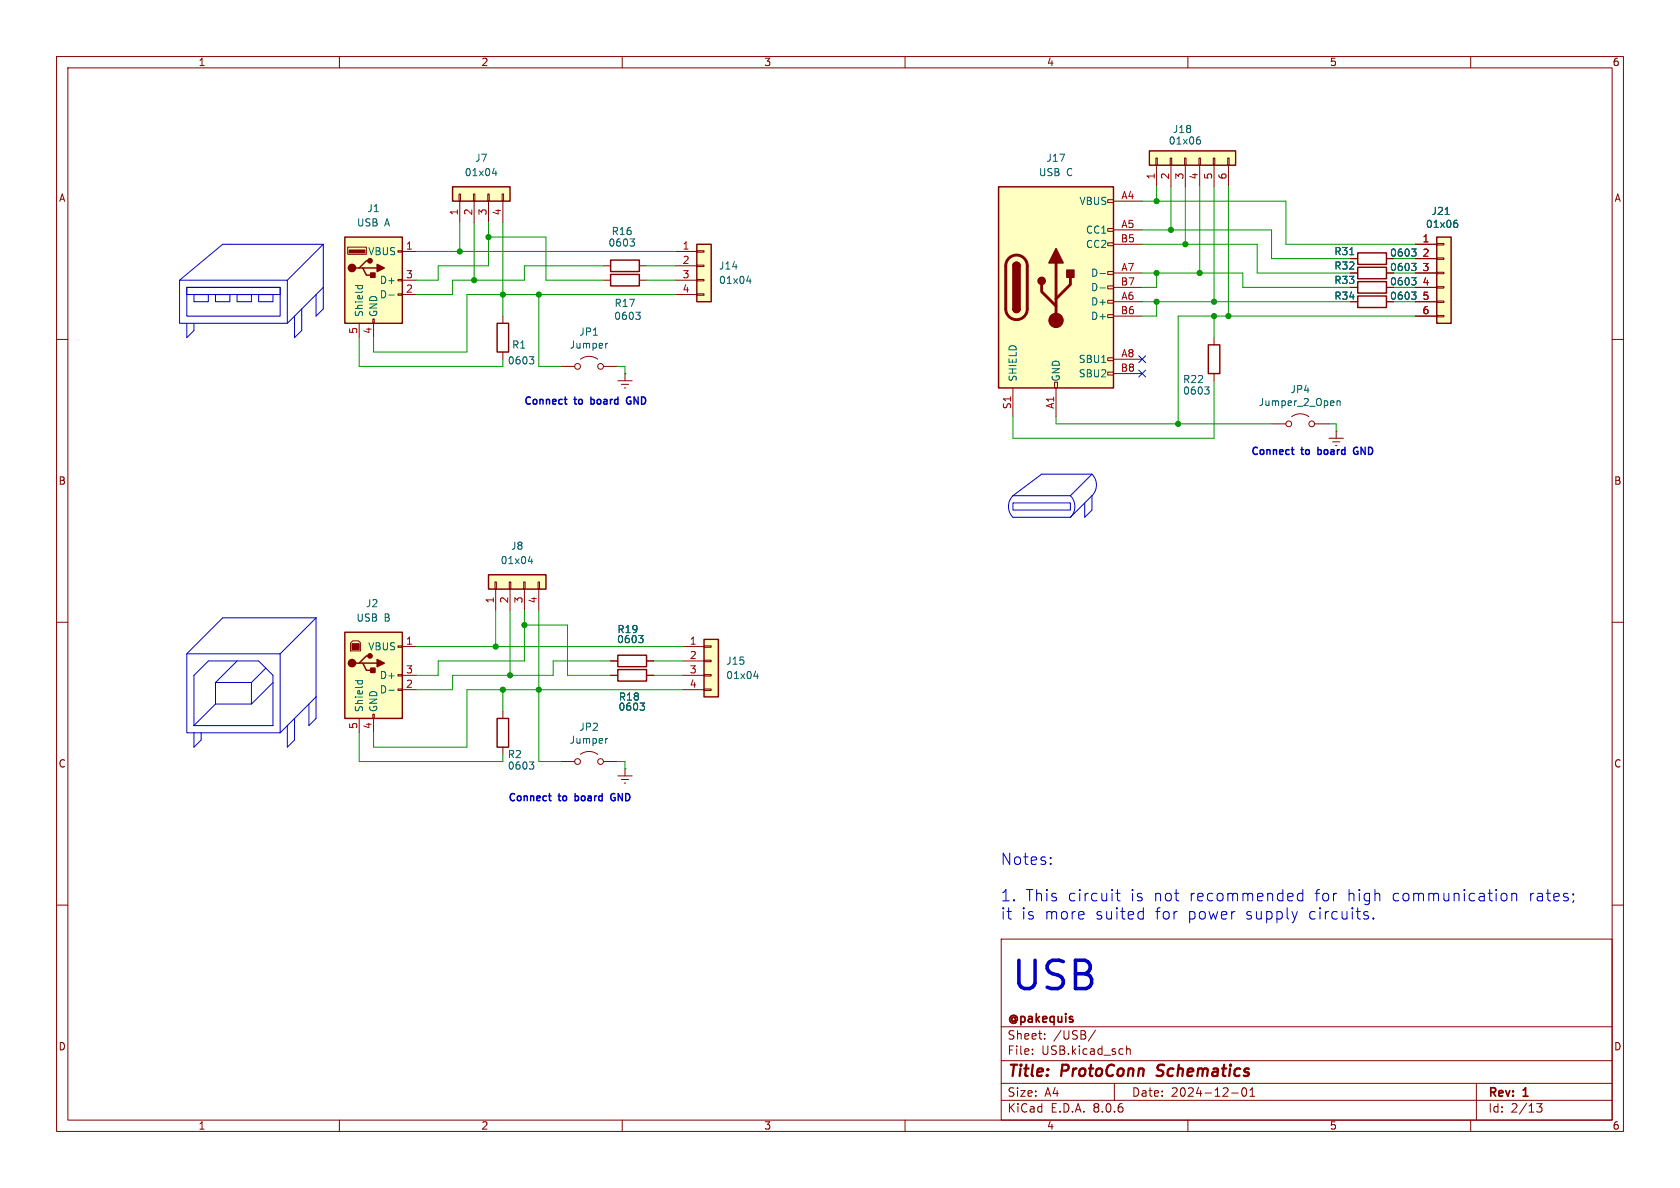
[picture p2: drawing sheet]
<svg xmlns="http://www.w3.org/2000/svg" width="297mm" height="210mm" viewBox="0 0 297 210" stroke-linecap="round" stroke-linejoin="round" font-family="sans-serif">
<g fill="none" stroke="#840000" stroke-width=".18">
<path d="M10 10h277v190h-277zM12 12h273v186h-273zM60 10v2M110 10v2M160 10v2M210 10v2M260 10v2M10 60h2M238.8 53.3h1.2M285 60h2M10 110h2M285 110h2"/>
<path d="M10 160h2M285 160h2M177 166h108v32h-108zM60 198v2M110 198v2M160 198v2M177 194.5h108M177 191.5h108M177 187.5h108M177 181.5h108M182.5 186.3v.1M182.5 185.5v.1"/>
<path d="M184.7 183.6v.1M184.7 182.8v.1M193.7 182.1l-1.3 2M197 191.5v3M199.2 184.9v1.5M199.2 185.5l.2-.1 .3 .1 .1 .9M210 198v2M217.7 193.2h1.2M219.7 192.4l.2-.1a.81 .81 0 0 1 .6 .6 .81 .81 0 0 1-.3 .8l-.2 .1a.81 .81 0 0 1-.3-1.4zM221 193.8h.8M221 192.7l.4-.4v1.5M260 198v2"/>
<path d="M261 191.5v6.5M271.7 195.1h.9l-.5 .6 .4 .1v.7l-.2 .1-.6-.1"/>
</g>
<path d="M204.5 190.1l.2 .1M204.8 188.4l-.2 .4 .1 .2" fill="none" stroke="#840000" stroke-width=".4"/>
<path d="M240 52.3h5.1v2.1h-5.1z" fill="none" stroke="#840000" stroke-width=".25"/>
<path d="M249.5 51.6h.8l-.4 .5M250.1 52.1l.2 .3v.3l-.2 .2" fill="none" stroke="#006464" stroke-width=".18"/>
<path d="M254 41.9h2.5v15.3h-2.5z" fill="#ffffc2"/>
<g fill="none" stroke="#840000" stroke-width=".18">
<path d="M238.8 45.7h1.2M250.2 43.2h3.8M250.2 45.7h3.8M250.2 48.3h3.8M250.2 50.8h3.8M250.2 53.3h3.8M250.2 55.9h3.8M254 55.8h1.3v.2h-1.3zM254 53.2h1.3v.3h-1.3zM254 50.7h1.3v.2h-1.3zM254 48.1h1.3v.3h-1.3zM254 45.6h1.3v.2h-1.3z"/>
<path d="M254 43.1h1.3v.2h-1.3zM224.8 74.9h2.5M228.3 73.7a2.54 2.54 0 0 1 3.1 0M232.4 74.9h2.5M234.9 77.5h2.6M235.6 78.1h1.3M236.1 78.7h.2M236.2 76.2h.1M236.2 76.2v1.3"/>
<circle cx="227.8" cy="74.9" r=".51"/>
<circle cx="231.9" cy="74.9" r=".51"/>
</g>
<path d="M240 44.7h5.1v2h-5.1zM254 41.9h2.5v15.3h-2.5z" fill="none" stroke="#840000" stroke-width=".25"/>
<path d="M255.5 37.9h.7M257.2 39.4l.4 .1 .1 .2-.1 .4-.4 .1M257.3 38.9h.3M238.6 45h.7M249.5 44h.8l-.4 .5M250.1 44.5l.2 .2v.3l-.2 .3M236.4 70.9v.8M236.4 71l.2-.1h.3v.8" fill="none" stroke="#006464" stroke-width=".18"/>
<path d="M203.2 26.7h15.2v2.5h-15.2z" fill="#ffffc2"/>
<path d="M204.3 27.9h.3v1.3h-.3zM204.5 29.2v3.8M206.9 27.9h.2v1.3h-.2zM207 29.2v3.8M209.4 27.9h.3v1.3h-.3zM209.5 29.2v3.8M212 27.9h.2v1.3h-.2zM212.1 29.2v3.8M214.5 27.9h.3v1.3h-.3zM214.6 29.2v3.8M217 27.9h.3v1.3h-.3zM217.2 29.2v3.8" fill="none" stroke="#840000" stroke-width=".18"/>
<path d="M203.2 26.7h15.2v2.5h-15.2z" fill="none" stroke="#840000" stroke-width=".25"/>
<path d="M211.8 24.7h.2l.2 .2v.5l-.4 .1M211.9 24.2h.2" fill="none" stroke="#006464" stroke-width=".18"/>
<path d="M80 33h10.2v2.6h-10.2z" fill="#ffffc2"/>
<path d="M81.2 34.3h.2v1.3h-.2zM81.3 35.6v3.8M83.7 34.3h.2v1.3h-.2zM83.8 35.6v3.8M86.2 34.3h.3v1.3h-.3zM86.4 35.6v3.8M88.8 34.3h.2v1.3h-.2zM88.9 35.6v3.8" fill="none" stroke="#840000" stroke-width=".18"/>
<path d="M80 33h10.2v2.6h-10.2z" fill="none" stroke="#840000" stroke-width=".25"/>
<path d="M87.1 30.6h.7M87.7 30.2v.9" fill="none" stroke="#006464" stroke-width=".18"/>
<path d="M61 41.9h10.1v15.3h-10.1z" fill="#ffffc2"/>
<path d="M61 41.9h10.1v15.3h-10.1zM63.5 47.4h.6l.7 1.2h1.2M64.1 47.4h2.6M65.4 46.1h-.6l-1.3 1.3h-.6" fill="none" stroke="#840000" stroke-width=".25"/>
<g fill="#840000" stroke="#840000" stroke-width=".25">
<path d="M66.7 46.7l1.2 .7-1.2 .6z"/>
<path d="M65.5 48.3h.8v.7h-.8z"/>
<circle cx="62.2" cy="47.4" r=".63"/>
<circle cx="65.4" cy="46.1" r=".38"/>
</g>
<path d="M61.7 44.2h2.8v.5h-2.8z" fill="#840000" stroke="#840000" stroke-width=".18"/>
<path d="M61.5 43.7h3.3v1.3h-3.3zM63.5 57.2v2.5M65.9 56.4h.3v.8h-.3zM66 57.2v2.5M70.4 51.9h.7v.3h-.7zM70.4 49.4h.7v.3h-.7zM70.4 44.3h.7v.3h-.7zM71.1 44.5h2.6M71.1 52.1h2.6M71.1 49.5h2.6" fill="none" stroke="#840000" stroke-width=".18"/>
<path d="M62.8 50.5h1.3M63.3 50.5l-.1 .3M64 50.5l.1 .3M68.7 52.2h1" fill="none" stroke="#006464" stroke-width=".18"/>
<path d="M61 111.8h10.1v15.2h-10.1z" fill="#ffffc2"/>
<path d="M87.9 57.2h2v5h-2zM107.9 46h5.1v2h-5.1zM240 47.2h5.1v2.1h-5.1zM213.6 61h2v5h-2zM61 111.8h10.1v15.2h-10.1zM63.5 117.2h.6l.7 1.3h1.2M64.1 117.2h2.6M65.4 116h-.6l-1.3 1.2h-.6" fill="none" stroke="#840000" stroke-width=".25"/>
<g fill="#840000" stroke="#840000" stroke-width=".25">
<path d="M66.7 116.6l1.2 .6-1.2 .7z"/>
<path d="M65.5 118.1h.8v.8h-.8z"/>
<circle cx="62.2" cy="117.2" r=".63"/>
<circle cx="65.4" cy="116" r=".38"/>
</g>
<path d="M62.2 113.8h1.3v1h-1.3z" fill="#840000" stroke="#840000" stroke-width=".18"/>
<g fill="none" stroke="#840000" stroke-width=".18">
<path d="M88.9 55.9v1.3M106.7 47h1.2M113 47h1.3M214.6 59.7v1.3M238.8 48.3h1.2M88.9 62.2v1.3M99.1 64.8h2.5M102.6 63.5a2.54 2.54 0 0 1 3.1 0M106.7 64.8h2.5M109.2 67.3h2.6M109.9 67.9h1.2M110.4 68.6h.2"/>
<path d="M110.5 66h.1M110.5 66v1.3M214.6 66v1.3M62 113.7l.4-.4h1l.4 .4v1.4h-1.8zM70.4 119.3h.7v.2h-.7zM70.4 114.2h.7v.2h-.7zM71.1 114.3h2.6M71.1 119.4h2.6M63.5 127v2.5M65.9 126.2h.3v.8h-.3zM66 127v2.5M70.4 121.8h.7v.2h-.7z"/>
<path d="M71.1 121.9h2.6"/>
<circle cx="102.1" cy="64.8" r=".51"/>
<circle cx="106.2" cy="64.8" r=".51"/>
</g>
<g fill="none" stroke="#006464" stroke-width=".18">
<path d="M111.4 42.2h.8l-.5 .5M111.9 42.7l.3 .3v.3l-.3 .2M249.5 46.6h.8l-.4 .4M250.1 47l.2 .3v.3l-.2 .2M93.6 63.1h.8l-.5 .4M94.1 63.5l.3 .3v.3l-.3 .2M107.4 60.7l-.3 .1M213 68.4h.7l-.4 .5M213.5 68.9l.2 .2v.3l-.2 .3M62.8 120.3h1.3M63.3 120.3l-.1 .4M64 120.3l.1 .4"/>
<path d="M68.7 122h1"/>
</g>
<path d="M123.2 43.2h2.5v10.1h-2.5z" fill="#ffffc2"/>
<path d="M106.7 49.5h1.2M113 49.5h1.3M119.4 44.5h3.8M119.4 47h3.8M119.4 49.5h3.8M119.4 52.1h3.8M123.2 51.9h1.3v.3h-1.3zM123.2 49.4h1.3v.3h-1.3zM123.2 46.9h1.3v.2h-1.3zM123.2 44.3h1.3v.3h-1.3zM107.9 119.4h1.3M114.3 119.4h1.3" fill="none" stroke="#840000" stroke-width=".18"/>
<path d="M107.9 48.5h5.1v2h-5.1zM123.2 43.2h2.5v10.1h-2.5zM109.2 118.4h5.1v2h-5.1z" fill="none" stroke="#840000" stroke-width=".25"/>
<path d="M112.4 55.2h.8l-.4 .5M112.9 55.7l.3 .2v.3l-.3 .3M132 49.7h.8M132.6 49.3v.8M112.9 112.3h.8l-.4 .5M113.4 112.8l.3 .3v.3l-.3 .2" fill="none" stroke="#006464" stroke-width=".18"/>
<path d="M124.5 113h2.5v10.2h-2.5z" fill="#ffffc2"/>
<path d="M120.6 114.3h3.9M120.6 116.8h3.9M120.6 119.4h3.9M124.5 119.3h1.2v.2h-1.2zM124.5 116.7h1.2v.3h-1.2zM124.5 114.2h1.2v.2h-1.2zM120.6 121.9h3.9M124.5 121.8h1.2v.2h-1.2z" fill="none" stroke="#840000" stroke-width=".18"/>
<path d="M124.5 113h2.5v10.2h-2.5z" fill="none" stroke="#840000" stroke-width=".25"/>
<path d="M133.3 119.5h.8M133.9 119.1v.9" fill="none" stroke="#006464" stroke-width=".18"/>
<path d="M176.5 33h20.3v35.6h-20.3z" fill="#ffffc2"/>
<g fill="none" stroke="#840000" stroke-width=".18">
<path d="M195.8 35.3h1v.5h-1zM196.8 35.6h5.1M195.8 55.6h1v.5h-1zM195.8 53.1h1v.5h-1zM195.8 50.5h1v.6h-1zM195.8 48h1v.5h-1zM195.8 42.9h1v.5h-1zM195.8 40.4h1v.5h-1zM196.8 40.6h5.1M196.8 53.3h5.1M196.8 48.3h5.1M196.8 43.2h5.1"/>
<path d="M196.8 55.9h5.1M196.8 50.8h5.1M179.1 68.6v5.1M186.4 67.6h.5v1h-.5zM186.7 68.6v5.1M195.8 65.8h1v.5h-1zM195.8 63.2h1v.6h-1zM196.8 63.5h5.1M196.8 66h5.1M107.9 116.8h1.3M114.3 116.8h1.3"/>
</g>
<path d="M176.5 33h20.3v35.6h-20.3zM179.1 54.6a.64 .64 0 0 0 .6 .6 .64 .64 0 0 0 .6-.6M179.1 47a.64 .64 0 0 1 .6-.6 .64 .64 0 0 1 .6 .6M109.2 115.8h5.1v2.1h-5.1z" fill="none" stroke="#840000" stroke-width=".25"/>
<path d="M178.4 45.7a1.9 1.9 0 0 1 2-.5 1.9 1.9 0 0 1 1.2 1.8v7.6a1.91 1.91 0 0 1-1.9 1.9 1.91 1.91 0 0 1-1.9-1.9v-7.8l.2-.6zM184.1 50.3v1.3l2.6 2.5M186.7 46.5v10.1M189.2 49v1.3l-2.5 2.5" fill="none" stroke="#840000" stroke-width=".51"/>
<g fill="#840000" stroke="#840000" stroke-width=".25">
<path d="M179.1 54.6h1.2a.64 .64 0 0 1-.6 .6 .64 .64 0 0 1-.6-.6z"/>
<path d="M179.1 47h1.2v7.6h-1.2z"/>
<path d="M179.3 46.5a.64 .64 0 0 1 .6-.1 .64 .64 0 0 1 .4 .6h-1.2z"/>
<path d="M186.7 43.9l1.3 2.6h-2.6z"/>
<path d="M188.6 47.8h1.3v1.2h-1.3z"/>
<circle cx="184.1" cy="49.7" r=".63"/>
</g>
<circle cx="186.7" cy="56.6" r="1.27" fill="#840000" stroke="#840000" stroke-width=".18"/>
<path d="M194.5 48.4h.9M194.5 50.9h.9M113.2 124.3h.7l-.4 .5M113.7 124.8l.2 .2v.3l-.2 .2" fill="none" stroke="#006464" stroke-width=".18"/>
<path d="M86.4 101.6h10.1v2.5h-10.1z" fill="#ffffc2"/>
<g fill="none" stroke="#840000" stroke-width=".18">
<path d="M238.8 50.8h1.2M238.8 45.7h1.2M238.8 48.3h1.2M238.8 53.3h1.2M250.2 50.8h3.8M250.2 43.2h3.8M250.2 45.7h3.8M250.2 48.3h3.8M250.2 53.3h3.8M250.2 55.9h3.8M87.5 102.9h.3v1.2h-.3zM87.6 104.1v3.9"/>
<path d="M90 102.9h.3v1.2h-.3zM90.2 104.1v3.9M92.6 102.9h.2v1.2h-.2zM92.7 104.1v3.9M95.1 102.9h.3v1.2h-.3zM95.2 104.1v3.9M107.9 116.8h1.3M107.9 119.4h1.3M114.3 116.8h1.3M114.3 119.4h1.3M88.9 125.7v1.3M88.9 132.1v1.3"/>
<path d="M99.1 134.6h2.5M102.6 133.4a2.54 2.54 0 0 1 3.1 0M106.7 134.6h2.5M109.2 137.2h2.6M109.9 137.8h1.2M110.4 138.4h.2M110.5 135.9h.1M110.5 135.9v1.3"/>
<circle cx="102.1" cy="134.6" r=".51"/>
<circle cx="106.2" cy="134.6" r=".51"/>
</g>
<path d="M240 49.8h5.1v2h-5.1zM86.4 101.6h10.1v2.5h-10.1zM87.9 127h2v5.1h-2z" fill="none" stroke="#840000" stroke-width=".25"/>
<g fill="none" stroke="#006464" stroke-width=".18">
<path d="M255.5 37.9h.7M257.2 39.4l.4 .1 .1 .2-.1 .4-.4 .1M257.3 38.9h.3M238.6 45h.7M249.5 49.1h.8l-.4 .5M249.5 44h.8l-.4 .5M249.5 46.6h.8l-.4 .4M249.5 51.6h.8l-.4 .5M250.1 49.6l.2 .2v.3l-.2 .3M250.1 44.5l.2 .2v.3l-.2 .3M250.1 47l.2 .3v.3l-.2 .2M250.1 52.1l.2 .3v.3l-.2 .2"/>
<path d="M93.4 99.2h.8M94 98.8v.8M112.9 112.3h.8l-.4 .5M113.4 112.8l.3 .3v.3l-.3 .2M93.6 134.7h.8l-.5 .5M94.1 135.2l.3 .2v.3l-.3 .3M107.4 130.5l-.3 .2M113.2 124.3h.7l-.4 .5M113.7 124.8l.2 .2v.3l-.2 .2"/>
</g>
<g fill="none" stroke="#0000c2" stroke-width=".18">
<path d="M31.7 49.5h19.1v7.7h-19.1zM33 50.8h16.5v5.1h-16.5zM33 50.8h16.5v1.3h-16.5zM33 57.2v2.5l1.3-1.3v-1.2M34.3 52.1h2.5v1.2h-2.5zM38.1 52.1h2.5v1.2h-2.5zM41.9 52.1h2.5v1.2h-2.5zM45.7 52.1h2.6v1.2h-2.6zM53.3 54.6v3.8l-1.2 1.3v-3.8M57.1 43.2v11.4l-1.2 1.3v-3.8M57.1 50.8l-6.3 6.4M57.1 43.2h-17.7l-7.7 6.3"/>
<path d="M57.1 43.2l-6.3 6.3M179.1 88.9h10.1v1.3h-10.1zM179.1 87.6h10.1M179.1 87.6a2.69 2.69 0 0 0 0 3.8h10.1M189.2 87.6a2.69 2.69 0 0 1 0 3.8M193 83.8a2.69 2.69 0 0 1 0 3.8M193 87.6v2.6l-1.2 1.2v-2.5M193 87.6l-3.8 3.8M193 83.8h-8.9l-5 3.8M193 83.8l-3.8 3.8M33 115.6h16.5v13.9h-16.5zM34.3 119.4l2.5-2.6h8.9l2.6 2.6v8.9h-14z"/>
<path d="M41.9 116.8l-3.8 3.9M47 118.1l-2.6 2.6M55.9 109.2v17.8l-1.3 1.3v-3.8M55.9 109.2l-6.4 6.4M55.9 109.2h-16.5l-6.4 6.4M34.3 129.5v2.6l1.3-1.3v-1.3M38.1 120.7h6.3v3.8h-6.3zM38.1 124.5l-3.8 3.8M48.3 120.7l-3.9 3.8M52.1 127v3.8l-1.3 1.3v-3.8M55.9 123.2l-6.4 6.3M185.7 152.6l.1 .1-.1 .1"/>
<path d="M185.7 152.6l-.1 .1 .1 .1M185.7 151.6v.2M185.7 152.6v.2M185.7 151.6l.1 .1-.1 .1M185.7 151.6l-.1 .1 .1 .1M197.3 157.9h.7M197.6 157.2v1.8v.2h.4M230.3 158l-.6-.1-.3 .4v.6l.2 .3h.1h.6M230.3 157.2v2M265.7 157.9a.54 .54 0 0 1 .7 .4v.6a.54 .54 0 0 1-.7 .3M267.3 158.1a.5 .5 0 0 1 .8 .1v1M267.3 157.9v1.3"/>
<path d="M201.6 161.1l.5 .1M202.1 160.5v2M202.1 162.4l-.5 .1M229.4 161.1l-.5 1.4M241.4 161.8l.4 .1 .1 .3-.3 .3h-.3M241.6 161.1l.2 .1M242.8 162.3l.1 .1-.1 .1M242.8 162.3l-.1 .1 .1 .1M242.8 162.3v.2"/>
</g>
<path d="M99.8 70.6h.4M100 71.4h.2M111.2 70.2a.68 .68 0 0 0-.4 .6 .68 .68 0 0 0 .4 .6M228.3 79.5h.5M239.7 79.1a.68 .68 0 0 0-.4 .6 .68 .68 0 0 0 .4 .6M228.5 80.3h.3M97 140.7h.4M97.2 141.5h.2M108.4 140.3a.68 .68 0 0 0-.4 .6 .68 .68 0 0 0 .4 .6" fill="none" stroke="#0000c2" stroke-width=".25"/>
<g fill="none" stroke="#009600" stroke-width=".18">
<path d="M81.3 39.4v5.1M83.8 39.4v10.1M86.4 39.4v7.6h-8.9v2.5h-3.8M88.9 39.4v16.5M201.9 35.6h25.4v7.6h22.9M204.5 33v2.6M207 33v7.6M209.5 33v10.2M212.1 33v15.3M214.6 33v20.3M217.2 33v22.9M63.5 59.7v5.1h25.4v-1.3"/>
<path d="M73.7 44.5h45.7M86.4 41.9h10.1v7.6h10.2M95.2 52.1v12.7h3.9M106.7 47h-14v2.5h-12.7v2.6h-6.3M114.3 49.5h5.1M114.3 47h5.1M119.4 52.1h-36.9v10.1h-16.5v-2.5M201.9 48.3h17.8v2.5h19.1M201.9 43.2h20.3v5.1h16.6M201.9 40.6h22.9v5.1h14M201.9 53.3h36.9M204.5 48.3v2.5h-2.6"/>
<path d="M204.5 53.3v2.6h-2.6M214.6 55.9v3.8M246.4 48.3h3.8M246.4 45.7h3.8M246.4 50.8h3.8M246.4 53.3h3.8M250.2 55.9h-41.9v19M109.2 64.8h1.3v1.2M186.7 73.7v1.2h38.1M214.6 67.3v10.2h-35.5v-3.8M234.9 74.9h1.3v1.3M73.7 114.3h46.9"/>
<path d="M87.6 108v6.3M90.2 108v11.4M92.7 108v8.8h-15.2v2.6h-3.8M92.7 110.5h7.6v8.9h7.6M95.2 108v26.6h3.9M107.9 116.8h-10.1v2.6h-17.8v2.5h-6.3M115.6 119.4h5M115.6 116.8h5M63.5 129.5v5.1h25.4v-1.2M88.9 121.9v3.8M109.2 134.6h1.3v1.3M120.6 121.9h-38.1v10.2h-16.5v-2.6"/>
</g>
<path d="M201.3 65.4l1.2 1.2M201.3 62.9l1.2 1.2M202.5 65.4l-1.2 1.2M202.5 62.9l-1.2 1.2" fill="none" stroke="#000084" stroke-width=".18"/>
<g fill="#009600" stroke="#009600" stroke-width=".18">
<circle cx="209.5" cy="43.2" r=".46"/>
<circle cx="207" cy="40.6" r=".46"/>
<circle cx="204.5" cy="48.3" r=".46"/>
<circle cx="217.2" cy="55.9" r=".46"/>
<circle cx="214.6" cy="55.9" r=".46"/>
<circle cx="204.5" cy="35.6" r=".46"/>
<circle cx="86.4" cy="41.9" r=".46"/>
<circle cx="81.3" cy="44.5" r=".46"/>
<circle cx="83.8" cy="49.5" r=".46"/>
<circle cx="88.9" cy="52.1" r=".46"/>
<circle cx="95.2" cy="52.1" r=".46"/>
<circle cx="208.3" cy="74.9" r=".46"/>
<circle cx="204.5" cy="53.3" r=".46"/>
<circle cx="214.6" cy="53.3" r=".46"/>
<circle cx="212.1" cy="48.3" r=".46"/>
<circle cx="87.6" cy="114.3" r=".46"/>
<circle cx="88.9" cy="121.9" r=".46"/>
<circle cx="90.2" cy="119.4" r=".46"/>
<circle cx="95.2" cy="121.9" r=".46"/>
<circle cx="92.7" cy="110.5" r=".46"/>
</g>
<text font-size="7" fill="#0000c2" x="178.5" y="175.9">USB</text>
<g font-size="2.8" fill="#0000c2">
<text x="176.8" y="153.1">Notes:</text>
<text x="176.8" y="159.6">1.</text>
<text x="181.2" y="159.6">This</text>
<text x="188.7" y="159.6">circuit</text>
<text x="199.8" y="159.6">is</text>
<text x="204" y="159.6">not</text>
<text x="210.3" y="159.6">recommended</text>
<text x="232.6" y="159.6">for</text>
<text x="238.3" y="159.6">high</text>
<text x="246.3" y="159.6">communication</text>
<text x="270.5" y="159.6">rates;</text>
<text x="176.8" y="162.8">it</text>
<text x="180.5" y="162.8">is</text>
<text x="184.6" y="162.8">more</text>
<text x="193.6" y="162.8">suited</text>
<text x="204.3" y="162.8">for</text>
<text x="210" y="162.8">power</text>
<text x="220.3" y="162.8">supply</text>
<text x="231.5" y="162.8">circuits.</text>
</g>
<g font-size="2.8" fill="#840000">
<text x="178" y="190.9">Title:</text>
<text x="187.7" y="190.9">ProtoConn</text>
<text x="205.4" y="190.9">Schematics</text>
</g>
<g font-size="2.1" fill="#840000">
<text x="178" y="184">Sheet:</text>
<text x="178" y="181.2">@pakequis</text>
<text x="186.2" y="184">/USB/</text>
<text x="178" y="186.7">File:</text>
<text x="184.1" y="186.7">USB.kicad_sch</text>
<text x="178" y="196.9">KiCad</text>
<text x="178" y="194.1">Size:</text>
<text x="184.7" y="194.1">A4</text>
<text x="185.7" y="196.9">E.D.A.</text>
<text x="193.3" y="196.9">8.0.6</text>
<text x="200" y="194.1">Date:</text>
<text x="207" y="194.1">2024-12-01</text>
<text x="263" y="194.3">Rev:</text>
<text x="263" y="196.9">Id:</text>
<text x="267.1" y="196.9">2/13</text>
<text x="269.4" y="194.3">1</text>
</g>
<g font-size="1.8" fill="#840000">
<text x="35" y="11.9">1</text>
<text x="85" y="11.9">2</text>
<text x="135" y="11.9">3</text>
<text x="185" y="11.9">4</text>
<text x="235" y="11.9">5</text>
<text x="285" y="11.9">6</text>
<text x="10.3" y="35.9">A</text>
<text x="285.3" y="35.9">A</text>
<text x="245.6" y="45.6">0603</text>
<text x="245.6" y="53.2">0603</text>
<text x="245.6" y="48.1">0603</text>
<text x="245.6" y="50.6">0603</text>
<text x="10.3" y="85.9">B</text>
<text x="285.3" y="85.9">B</text>
<text x="10.3" y="135.9">C</text>
<text x="285.3" y="135.9">C</text>
<text x="10.3" y="185.9">D</text>
<text x="285.3" y="185.9">D</text>
<text x="35" y="199.9">1</text>
<text x="85" y="199.9">2</text>
<text x="135" y="199.9">3</text>
<text x="185" y="199.9">4</text>
<text x="235" y="199.9">5</text>
<text x="285" y="199.9">6</text>
</g>
<g font-size="1.8" fill="#006464">
<text x="207.2" y="23.7">J18</text>
<text x="83.9" y="28.8">J7</text>
<text x="184.9" y="28.8">J17</text>
<text x="206.5" y="25.8">01x06</text>
<text x="82.1" y="31.3">01x04</text>
<text x="183.6" y="31.3">USB</text>
<text x="188.5" y="31.3">C</text>
<text x="63" y="40.2">USB</text>
<text x="64.8" y="37.7">J1</text>
<text x="68" y="40.2">A</text>
<text x="108" y="41.8">R16</text>
<text x="190.7" y="36.4">VBUS</text>
<text x="191.9" y="41.5">CC1</text>
<text x="252" y="40.5">01x06</text>
<text x="253" y="38.2">J21</text>
<text x="65" y="45.3">VBUS</text>
<text x="107.5" y="43.8">0603</text>
<text x="127" y="47.9">J14</text>
<text x="191.9" y="44">CC2</text>
<text x="235.8" y="45.3">R31</text>
<text x="235.8" y="47.9">R32</text>
<text x="67.1" y="52.9">D-</text>
<text x="67.1" y="50.4">D+</text>
<text x="127" y="50.4">01x04</text>
<text x="192.8" y="49.1">D-</text>
<text x="192.8" y="51.7">D-</text>
<text x="235.8" y="53.2">R34</text>
<text x="235.8" y="50.4">R33</text>
<text x="64.4" y="56.1" transform="rotate(-90 64.4 56.1)">Shield</text>
<text x="66.9" y="56.1" transform="rotate(-90 66.9 56.1)">GND</text>
<text x="102.3" y="59.5">JP1</text>
<text x="108.5" y="56.7">0603</text>
<text x="108.5" y="54.5">R17</text>
<text x="192.8" y="54.2">D+</text>
<text x="192.8" y="56.7">D+</text>
<text x="89.7" y="64.6">0603</text>
<text x="90.4" y="61.8">R1</text>
<text x="100.6" y="61.8">Jumper</text>
<text x="190.6" y="64.4">SBU1</text>
<text x="179.9" y="67.6" transform="rotate(-90 179.9 67.6)">SHIELD</text>
<text x="187.6" y="67.6" transform="rotate(-90 187.6 67.6)">GND</text>
<text x="190.6" y="66.9">SBU2</text>
<text x="209.1" y="67.9">R22</text>
<text x="209.1" y="70">0603</text>
<text x="222.4" y="72">Jumper_2_Open</text>
<text x="228" y="69.7">JP4</text>
<text x="88.4" y="99.9">01x04</text>
<text x="90.2" y="97.4">J8</text>
<text x="64.6" y="107.5">J2</text>
<text x="62.9" y="110.1">USB</text>
<text x="67.9" y="110.1">B</text>
<text x="109" y="113.9">0603</text>
<text x="109.1" y="112.1">R19</text>
<text x="65" y="115.2">VBUS</text>
<text x="128.3" y="117.7">J15</text>
<text x="64.4" y="126" transform="rotate(-90 64.4 126)">Shield</text>
<text x="66.9" y="126" transform="rotate(-90 66.9 126)">GND</text>
<text x="67.1" y="122.8">D-</text>
<text x="67.1" y="120.2">D+</text>
<text x="109.2" y="125.8">0603</text>
<text x="109.3" y="124.1">R18</text>
<text x="128.3" y="120.2">01x04</text>
<text x="100.6" y="131.7">Jumper</text>
<text x="102.3" y="129.4">JP2</text>
<text x="89.7" y="134.2">R2</text>
<text x="89.7" y="136.2">0603</text>
</g>
<g font-size="1.8" fill="#a90000">
<text x="198.1" y="35.3">A4</text>
<text x="204.2" y="31.8" transform="rotate(-90 204.2 31.8)">1</text>
<text x="206.8" y="31.8" transform="rotate(-90 206.8 31.8)">2</text>
<text x="209.3" y="31.8" transform="rotate(-90 209.3 31.8)">3</text>
<text x="211.8" y="31.8" transform="rotate(-90 211.8 31.8)">4</text>
<text x="214.4" y="31.8" transform="rotate(-90 214.4 31.8)">5</text>
<text x="216.9" y="31.8" transform="rotate(-90 216.9 31.8)">6</text>
<text x="81" y="38.2" transform="rotate(-90 81 38.2)">1</text>
<text x="83.6" y="38.2" transform="rotate(-90 83.6 38.2)">2</text>
<text x="86.1" y="38.2" transform="rotate(-90 86.1 38.2)">3</text>
<text x="88.6" y="38.2" transform="rotate(-90 88.6 38.2)">4</text>
<text x="198.1" y="40.4">A5</text>
<text x="71.7" y="44.2">1</text>
<text x="120.6" y="44.2">1</text>
<text x="120.6" y="46.7">2</text>
<text x="198" y="42.9">B5</text>
<text x="251.4" y="42.9">1</text>
<text x="251.4" y="45.5">2</text>
<text x="71.7" y="51.8">2</text>
<text x="71.7" y="49.3">3</text>
<text x="120.6" y="49.3">3</text>
<text x="120.6" y="51.8">4</text>
<text x="198" y="50.5">B7</text>
<text x="198.1" y="53.1">A6</text>
<text x="198.1" y="48">A7</text>
<text x="251.4" y="48">3</text>
<text x="251.4" y="50.5">4</text>
<text x="251.4" y="53.1">5</text>
<text x="63.2" y="59.1" transform="rotate(-90 63.2 59.1)">5</text>
<text x="65.8" y="59.1" transform="rotate(-90 65.8 59.1)">4</text>
<text x="198" y="55.6">B6</text>
<text x="251.4" y="55.6">6</text>
<text x="198" y="65.8">B8</text>
<text x="198.1" y="63.2">A8</text>
<text x="178.8" y="72.4" transform="rotate(-90 178.8 72.4)">S1</text>
<text x="186.4" y="72.4" transform="rotate(-90 186.4 72.4)">A1</text>
<text x="87.4" y="106.8" transform="rotate(-90 87.4 106.8)">1</text>
<text x="89.9" y="106.8" transform="rotate(-90 89.9 106.8)">2</text>
<text x="92.5" y="106.8" transform="rotate(-90 92.5 106.8)">3</text>
<text x="95" y="106.8" transform="rotate(-90 95 106.8)">4</text>
<text x="71.7" y="114">1</text>
<text x="71.7" y="119.1">3</text>
<text x="121.8" y="114">1</text>
<text x="121.8" y="116.6">2</text>
<text x="121.8" y="119.1">3</text>
<text x="71.7" y="121.7">2</text>
<text x="121.8" y="121.7">4</text>
<text x="63.2" y="129" transform="rotate(-90 63.2 129)">5</text>
<text x="65.8" y="129" transform="rotate(-90 65.8 129)">4</text>
</g>
<g font-size="1.8" fill="#0000c2">
<text x="92.4" y="71.9">Connect</text>
<text x="101.5" y="71.9">to</text>
<text x="104.8" y="71.9">board</text>
<text x="111.7" y="71.9">GND</text>
<text x="220.9" y="80.8">Connect</text>
<text x="230" y="80.8">to</text>
<text x="233.4" y="80.8">board</text>
<text x="240.2" y="80.8">GND</text>
<text x="89.6" y="142">Connect</text>
<text x="98.7" y="142">to</text>
<text x="102" y="142">board</text>
<text x="108.9" y="142">GND</text>
</g>
</svg>
